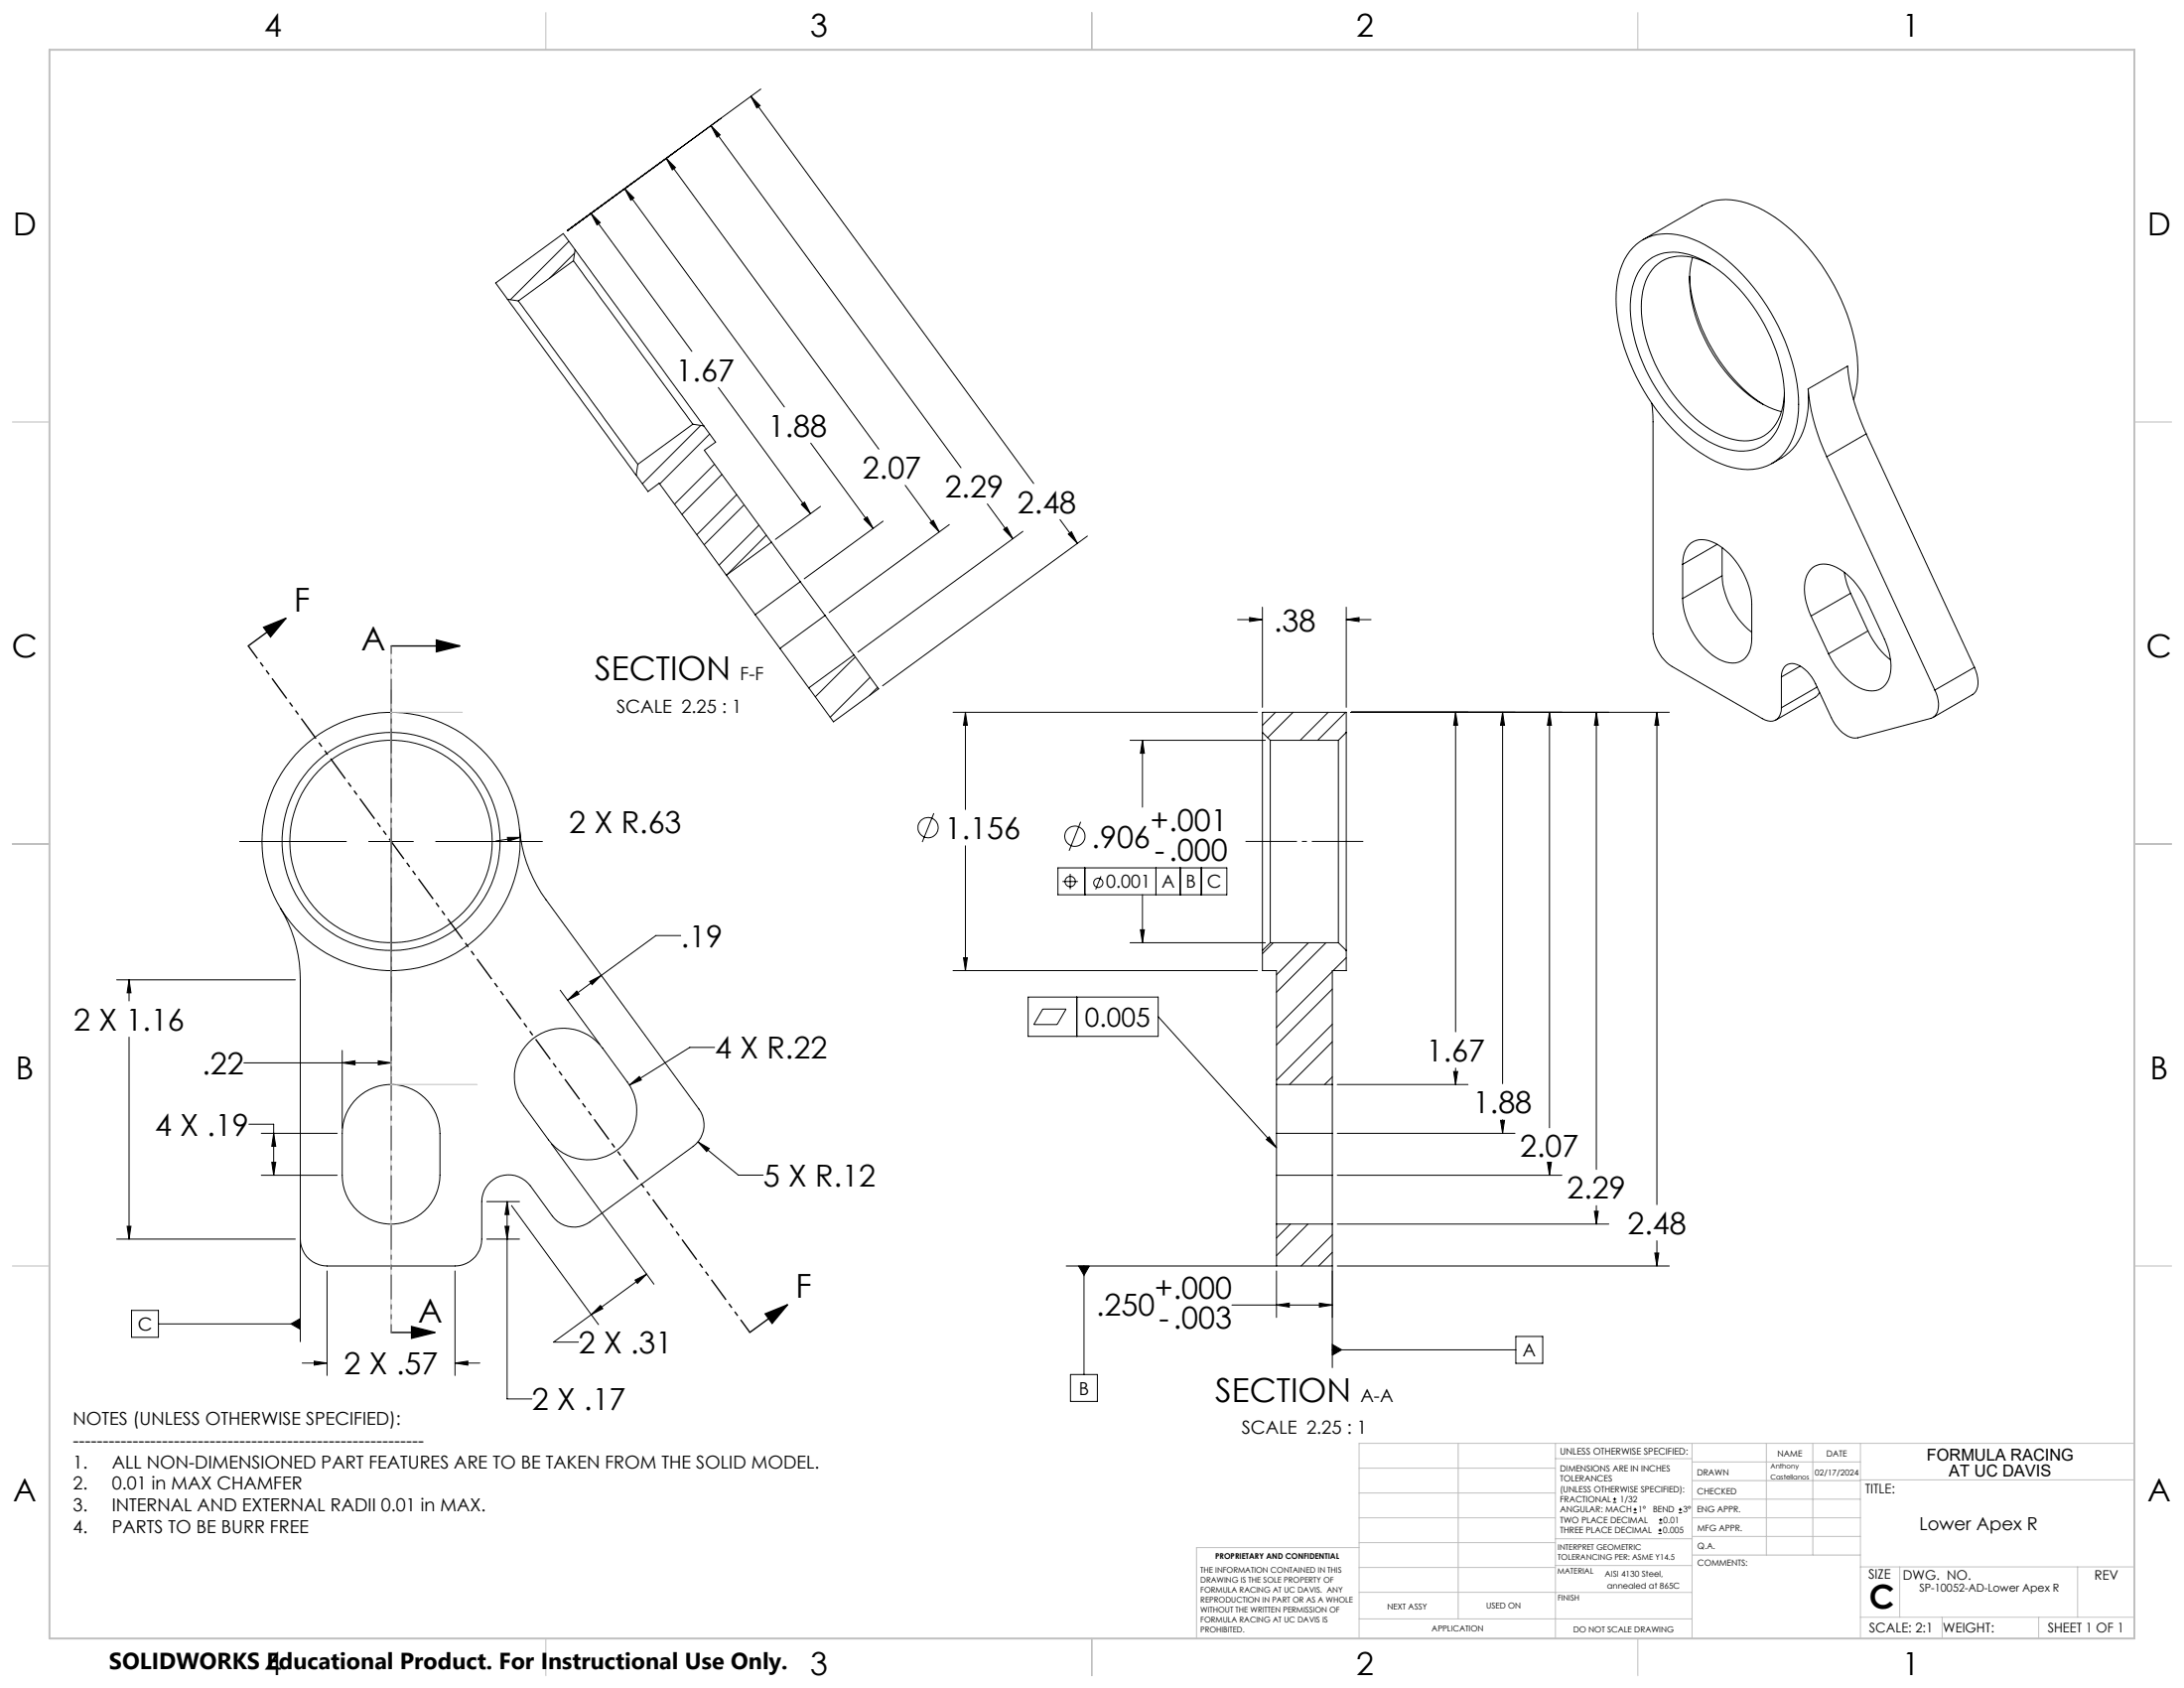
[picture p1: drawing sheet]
<svg xmlns="http://www.w3.org/2000/svg" width="559mm" height="432mm" viewBox="0 0 559 432" stroke-linecap="round" stroke-linejoin="round" font-family="sans-serif">
<g fill="none" stroke="#000" stroke-width=".25">
<path d="M173 38.6l-27.9 20.4M181.9 32.1l2.4 2.4-.9 .6zM181.9 32.1l64 87.6M192.1 24.7l2.4 2.3-.9 .6zM192.1 24.7l72.4 99M194.7 22.8l-49.6 36.2M151.2 54.6l2.4 2.3-.8 .6zM151.2 54.6l25.8 35.3M159.8 48.3l2.4 2.3-.8 .6zM159.8 48.3l40.9 55.8M162.4 46.4l-17.3 12.6M170.5 40.5l2.3 2.4-.8 .6z"/>
<path d="M170.5 40.5l54.4 74.4M129.9 76.6l32.9 45M129.9 76.6l2.7 .4M132.6 77l30.6 41.8M145.6 61.7l-15 15M146.7 66.7l30.6 41.8M146.7 66.7l-14.1 10.3M147 64.8l-6.4 6.4M147.1 63.9l33 45M147.1 63.9l-3-4.1-17.3 12.6 3.1 4.2M147.1 63.9l-.4 2.8M417.8 63.4a12.3 12.3 0 0 1 12.7-3.1 34.9 34.9 0 0 1 16.8 11.5 52.9 52.9 0 0 1 12.9 29.9 20.1 20.1 0 0 1-4.3 14.9 12.5 12.5 0 0 1-12.7 3 34.9 34.9 0 0 1-16.8-11.5 52.9 52.9 0 0 1-12.9-29.9 21 21 0 0 1 3.5-13.9z"/>
<path d="M420.3 61.3l15.2-8.7a14.4 14.4 0 0 1 12.9-.1 42.5 42.5 0 0 1 18.8 17 49.1 49.1 0 0 1 8.2 25.2l-.2 3.2-.9 4.3M421 67.2a10.8 10.8 0 0 1 10.9-2.1 31.8 31.8 0 0 1 15.4 11.6 44.4 44.4 0 0 1 9.2 23.1 16.9 16.9 0 0 1-3.5 12.5 10.9 10.9 0 0 1-11.9 2.4 32.9 32.9 0 0 1-15.3-12.2 42.4 42.4 0 0 1-8.7-24.7 15.7 15.7 0 0 1 3.9-10.6zM432.3 70.7a44 44 0 0 0 19 32.8M433 65.9a27.4 27.4 0 0 0 1.4 16.7 41.2 41.2 0 0 0 15.5 20.2l2.6 1.3 3.3 1.2M437.6 67.6a12.6 12.6 0 0 0-12.5-.7 12.4 12.4 0 0 0-5.1 10.2 38.2 38.2 0 0 0 8 23.7 30.1 30.1 0 0 0 14.7 11.4 9.8 9.8 0 0 0 13.2-7.1l.5-2.5 .2-2.1M183.8 99.1l23.6 32.3M462.6 99.5a21.9 21.9 0 0 1-3.1 14.4 14.7 14.7 0 0 1-6.1 4.7M462.6 99.5a51 51 0 0 0 4.8 17.3M462.6 99.5l10.1-5.8a50.6 50.6 0 0 0 4.8 17.3M163.2 118.8l-.4 2.8M177.3 108.5l2.8 .4M177.3 108.5l-14.1 10.3"/>
<path d="M179.3 108.8l-14.9 15M180.1 108.9l3 4.2-2.9 2.1 17.2 23.5M181.6 111l-12.8 12.8M182.8 118.7l-10.2 10.3M207.4 113.3l16 21.9M422.6 103.2l.3 4.7v54.2a10.8 10.8 0 0 0 4.9 8.4l23.1 13.3a2.97 2.97 0 0 0 3.4 .4 2.97 2.97 0 0 0 1.5-3.2M467.4 116.8l27.7 59.7M477.5 111l-10.1 5.8M477.5 111l27.7 59.7M162.8 121.6l3 4.1 2.9-2.1 17.1 23.5M184.7 121.4l-10.2 10.2M188.5 126.5l-10.2 10.3"/>
<path d="M190.4 129.2l-10.2 10.1M194.2 134.3l-10.2 10.3M196.1 136.9l-10.2 10.2M197.4 138.7l7.4 10.1M197.4 138.7l-11.6 8.4M205 129l.8-.6 1.6 3zM209.9 129.5l-11.5 8.5M221.1 132.8l.8-.6 1.5 3zM226 133.3l-20.2 14.8M231.6 124.1l8.7 12M238 133.7l.8-.6 1.5 3zM242.9 134.2l-30.8 22.5"/>
<path d="M252.6 128.9l6.6 8.9M256.8 135.4l.8-.6 1.6 3zM261.7 135.9l-42.2 30.9M271.2 132.9l4.5 6.1M273.3 136.6l.8-.6 1.6 3zM278.2 137.1l-52.4 38.3M439.4 139.2l-8.9 5.2M185.8 147.1l7.4 10.1M193.2 157.2l6.4 8.7M204.8 148.8l-11.6 8.4M204.8 148.8l6.3 8.6M211.1 157.4l7.4 10.1"/>
<path d="M211.1 157.4l-11.5 8.5M316.7 158.5h6.3M319.7 158l3.3 .5-3.3 .5zM323 155.3v25.6M344.5 158.5l3.2-.5v1zM344.5 155.3v25.6M344.5 158.5h6.3M430.5 144.4a5.8 5.8 0 0 1 3.5-6.1 7.7 7.7 0 0 1 6.7 1.8 19.7 19.7 0 0 1 7.5 14.5v8.7a5.8 5.8 0 0 1-3.4 6.1 9.2 9.2 0 0 1-8.5-3.4 19.8 19.8 0 0 1-5.8-12.9M430.5 144.4v8.7M440.6 147.3a19.9 19.9 0 0 0 7.6 14.4M440.6 147.3l-10.1 5.8M440.6 140.1v7.2"/>
<path d="M463.4 157.6a13.6 13.6 0 0 1-1.1-10.5 4.9 4.9 0 0 1 6.7-2.4 17.5 17.5 0 0 1 8.7 9.1l4.4 9.6a13.6 13.6 0 0 1 1.1 10.5 4.8 4.8 0 0 1-6.7 2.4 17.5 17.5 0 0 1-8.6-9M463.4 157.6l4.5 9.7M471.9 146.4l.7 3.1 .9 2.3M473.5 151.8l-10.1 5.8M473.5 151.8l4.4 9.6M100 176.5v27.3M199.6 165.9l7.3 10.1M218.5 167.5l6.3 8.7-11.5 8.4-6.4-8.6M218.5 167.5l-11.6 8.5M218.8 168.1l-10.2 10.2M222.6 173.2l-10.2 10.3M224.5 175.8l-2 2.1"/>
<path d="M455.8 173.2a2.93 2.93 0 0 1 1.3-3.1 2.93 2.93 0 0 1 3.3 .2l2.1 1.5 1.1 1.5 5 10.3a7.9 7.9 0 0 0 6.1 5.2l19.3-5a3.3 3.3 0 0 0 2-3.8l-.3-1.7-.6-1.8M455.8 173.2v7.8M460.6 170.4l-4.8 2.8M464.9 175.8l-9.1 5.2M465.5 177.1l-1 1.3-10.1 5.8M477.9 161.4a19.8 19.8 0 0 0 5.8 7.4M477.9 161.4l-10 5.9M505.2 170.7a6.8 6.8 0 0 1 .3 6.2l-.8 .8-10.1 5.8M505.2 170.7l-10.1 5.8M243.8 182.2h77.9M247 182.2l.5 3.3h-1zM247 182.2v24.9"/>
<path d="M289.1 189.4h34.6M292.3 189.4l.5 3.3h-1zM292.3 189.4v17.1M323 187.4v55.7M323 187.4v-5.2h21.5v5.2M323 187.4l2 2M325 189.4v51.8M325 189.4h17.4M326.4 182.2l-3.4 3.4M330.8 182.2l-6.5 6.5M339.8 182.2l-7.1 7.2M342.4 189.4v51.8"/>
<path d="M344.3 182.2l-7.2 7.2M344.5 187.4v55.7M344.5 187.4l-2.1 2M345.7 182.2h81.4M372.4 182.2l.6 3.3h-1.1zM372.4 182.2v81.7M384.5 182.2l.5 3.3h-1.1zM384.5 182.2v95M396.5 182.2l.4 3.3h-1zM396.5 182.2v106.3M408.4 182.2l.5 3.3h-.9zM408.4 182.2v117"/>
<path d="M423.9 182.2l.5 3.3h-1zM423.9 182.2v126M61.3 215.3h27.3M94.3 215.3h11.5M100 209.6v65.5M111.5 215.3h27.3M129.8 214.2h3.4l-3.2 1zM133 212.3a35.1 35.1 0 0 0 6.7 17.9l39.1 53.5a6.8 6.8 0 0 1-1.5 9.6l-26.4 19.3a6.9 6.9 0 0 1-9.6-1.5l-5.6-7.8a6.9 6.9 0 0 0-7.7-2.5 6.9 6.9 0 0 0-4.7 6.6v9.6a6.8 6.8 0 0 1-6.9 6.8h-32.7a6.9 6.9 0 0 1-6.9-6.8M133.2 214.2l-6.3 .9M238.9 208l-2.9 7.4M247 216.4v31.9M276.5 210.2l-3 7.4"/>
<path d="M71.7 232.3a35.3 35.3 0 0 1 5.1 18.3v92.6M174.2 239.3h-6.4l-14 10.2M270.7 222h43.2v6.9h-43.2zM271.9 225.5h3.9M273.8 223.5v4M277.6 222v6.9M281.7 224.2l-1.3 3.3M291.8 237.8h1l-.5 3.4zM292.3 228.9v12.3M295.8 222v6.9M302 222v6.9M307.4 222v6.9"/>
<path d="M29.8 250.6h45.8M33 250.6l.5 3.4h-1zM33 250.6v5.4M143.3 253.3l10.2 13.8M145.2 255.9l2.4-2.4 .6 .8zM150.9 251.1l2.9-1.6-2.3 2.4zM153.8 249.5l-8.6 6.4M243.8 248.3h77.9M246.5 245h1l-.5 3.3zM263.1 255.1h33.2v10h-33.2zM266.8 258.1h6l-2.3 4h-6zM275.5 255.1v10"/>
<path d="M289.1 241.2h34.6M323 243.1v5.2h3.6v29.1M325 241.2l-2 1.9M325 241.2h17.4M325.8 241.2l-2.8 2.7M334.8 241.2l-8.2 8.1M339.3 241.2l-12.7 12.6M340.9 248.5l-14.3 14.3M340.9 253l-14.3 14.3M342.4 241.2l2.1 1.9M344.5 243.1v5.2h-3.6v29.1M344.5 245l-3.4 3.3"/>
<path d="M33 265.3v51.7M62.4 271.9h37.6M87.6 271.9l3.2-.5v1zM87.6 268.7v19.9M96.8 271.4l3.2 .5-3.2 .5zM135.3 266.7a12.5 12.5 0 0 1 18.9 1.4l6.3 8.7a12.5 12.5 0 0 1-2.7 17.5 12.5 12.5 0 0 1-17.5-2.7l-6.3-8.7a12.4 12.4 0 0 1 1.3-16.2zM161 277.6l2.6-2.2 .5 .9zM182.8 267.9h-6.3l-15.5 9.7M296.3 260.1l30.3 33.5M326.6 277.4v12.5M326.6 277.4h14.3M340.9 277.4v12.5"/>
<path d="M340.9 262l-14.3 14.3M340.9 275.5l-2 1.9M340.9 266.5l-10.9 10.9M342.2 277.4h33.4M371.9 274.1h1.1l-.6 3.3zM372.4 273.2v4.2M63.7 287.6h6.3v13M66.9 289.9h19.4M69.5 297.3h1.1l-.6 3.3zM70 289.9l.6 3.3h-1.1zM91.4 280.8a12.5 12.5 0 0 1 13.6-2.4 12.5 12.5 0 0 1 7.6 11.5v10.7a12.5 12.5 0 0 1-12.5 12.5 12.5 12.5 0 0 1-12.5-12.5v-10.7a12.3 12.3 0 0 1 3.8-9.1zM141.1 292.6l26.2 35.9"/>
<path d="M178.6 292.1l2.9 1.7-.7 .8zM178.6 292.1l10.3 8.5h6.4M324 291.5l.7-.7 1.9 2.8zM326.6 289.9v10.7M326.6 289.9h14.3M340.9 289.9v10.7M342.2 289.9h45.4M383.9 286.6h1.1l-.5 3.3zM384.5 286.5v3.4M395.9 297.3h1l-.4 3.3zM396.5 297.7v2.9M29.8 317h45.8"/>
<path d="M32.5 313.7h1l-.5 3.3zM66.9 300.6h19.4M124.5 317h8.4M124.5 307.4h8.4M129.2 313.7h1l-.4 3.3zM129.8 307.4l.4 3.3h-1zM129.8 307.4v50.5h6.3M130.9 308.4l22.2 30.4M326.6 300.6v12.5M326.6 313.1v10.7M326.6 313.1h14.3M326.6 300.6h14.3"/>
<path d="M330.2 313.1l-3.6 3.6M334.6 313.1l-8 8.1M340.9 300.6v12.5M340.9 313.1v36.7M340.9 315.9l-8 8M342.2 313.1h69.4M342.2 300.6h57.4M408 309.8h.9l-.5 3.3zM408.4 308.4v4.7M423.9 317.4v6.4M33.7 335.2h6.8v6.9h-6.8zM40.5 338.7h36.3"/>
<path d="M74.4 338.7l2.4-1.4v2.7zM83.7 325.1v26.8M116.4 325.1v26.8M153.6 333.9l.6 .9-2.9 1.5zM162.5 327.4l3-1.5-2.4 2.4zM165.5 325.9l-23.9 17.4h6.4M272.8 323.8h68.1M276 323.8h2.7l-1.3 2.4zM277.4 323.8v27.8M315.2 333.8h25.7M326.6 333.8l3.3-.5v1.1zM326.6 325.1v11.9"/>
<path d="M337.6 333.3l3.3 .5-3.3 .6zM340.9 320.4l-3.5 3.5M342.2 323.8h84.9M423.4 320.5h1l-.5 3.3zM77.3 348.7h6.4M80.4 348.2l3.3 .5-3.3 .5zM116.4 348.7l3.3-.5v1zM116.4 348.7h6.4M273.9 351.6h6.9v6.9h-6.9zM340.9 343.9l2.4 1.4-2.4 1.4zM340.9 345.3h46.9M387.8 341.9h6.9v6.9h-6.9z"/>
<path d="M412.7 384.3h.9M412.7 383.5h.9M413.1 383.1v.8M418 387h.8M418 386.2h.8M418.4 385.7v.9M424.3 392.3h.9M424.3 391.4h.9M424.5 389.6h.8M424.5 388.8h.8M424.7 391v.9M424.9 388.4v.8"/>
<path d="M429.5 387h.9M429.5 386.2h.9M429.9 385.7v.9"/>
<circle cx="100" cy="215.3" r="33"/>
<circle cx="100.1" cy="215.2" r="25.9"/>
<circle cx="100.1" cy="215.3" r="27.9"/>
<circle cx="237.5" cy="211.7" r="2.59"/>
<circle cx="275" cy="213.9" r="2.59"/>
<circle cx="273.8" cy="225.5" r="1.32"/>
<circle cx="281" cy="225.8" r="1.17"/>
</g>
<path d="M73.2 158.2l-9.7 7M67.5 160.5l5.7-2.3-4 4.7zM100 165.2h17.7M111.7 163.7l6 1.5-6 1.5zM105.3 339.3l6 1.6-6 1.4zM195.8 336.1l5.7-2.3-3.9 4.7zM201.5 333.8l-9.7 7.1M100 340.9h11.3" fill="none" stroke="#000" stroke-width=".35"/>
<path d="M348.8 215.2h-30.1" fill="none" stroke="#000" stroke-width=".25" stroke-dasharray="15.2 1.3 1.3 1.3" stroke-dashoffset="2.1" stroke-linecap="butt"/>
<path d="M100.1 165.2v175.6" fill="none" stroke="#000" stroke-width=".35" stroke-dasharray="6.3 1.3 1.3 1.3 1.3 1.3" stroke-dashoffset="4.3" stroke-linecap="butt"/>
<path d="M63.5 165.2l128.4 175.6" fill="none" stroke="#000" stroke-width=".35" stroke-dasharray="6.3 1.3 1.3 1.3 1.3 1.3" stroke-dashoffset="2.4" stroke-linecap="butt"/>
<g fill="none" stroke="#c0c0c0" stroke-width=".25">
<path d="M139.7 3.2v9.5M279.4 3.2v9.5M419.1 3.2v9.5M3.1 107.9h9.6M546.1 107.9h9.5M100 165.2v175.7M100 182.2h18.3M3.1 215.9h9.6M546.1 215.9h9.5M100 277.4h22.1M3.1 323.8h9.6M546.1 323.8h9.5"/>
<path d="M347.7 375.6h50.3M373.1 369.2v44.9M398 369.2v49.9M398 373.1h34.9M432.9 369.2v49.9M432.9 378.7h43.1M432.9 374h43.1M451.9 369.2v28.6M463.8 369.2v28.6M476 369.2v49.9M476 378.6h70.1M546.1 369.2h-198.4v49.9"/>
<path d="M347.7 394.6h50.3M347.7 388.3h50.3M347.7 381.9h50.3M347.7 395.9h-41.6v23.2M398 393.6h35M432.9 383.5h43.1M432.9 388.3h43.1M432.9 393h43.1M433 397.8h43M139.7 419.1v9.6M279.4 419.1v9.6M347.7 414.1h85.2"/>
<path d="M347.7 401h50.3M347.7 407.3h50.3M398 407.4h34.9M398 400.5h35M419.1 419.1v9.6M476 413.7h70.1M476 400.8h70.1M486.1 400.8v12.9M496.9 413.7v5.4M521.6 413.7v5.4M531.6 400.8v12.9"/>
</g>
<path d="M12.7 12.7h533.4v406.4h-533.4z" fill="none" stroke="#c0c0c0" stroke-width=".5"/>
<g fill="#000">
<path d="M324 291.5l.7-.7 1.9 2.8z"/>
<path d="M67.5 160.5l5.7-2.3-4 4.7zM195.8 336.1l5.7-2.3-3.9 4.7z"/>
<path d="M111.7 163.7l6 1.5-6 1.5zM105.3 339.3l6 1.6-6 1.4z"/>
<path d="M129.8 214.2l.2 1 3.2-1zM69.5 297.3h1.1l-.6 3.3zM70 289.9l.6 3.3h-1.1zM80.4 348.2l3.3 .5-3.3 .5zM116.4 348.7l3.3-.5v1zM129.2 313.7h1l-.4 3.3zM129.8 307.4l.4 3.3h-1zM96.8 271.4l3.2 .5-3.2 .5zM87.6 271.9l3.2-.5v1zM33 250.6l.5 3.4h-1zM32.5 313.7h1l-.5 3.3zM161 277.6l3.1-1.3-.5-.9zM145.2 255.9l2.4-2.4 .6 .8zM150.9 251.1l2.9-1.6-2.3 2.4zM162.5 327.4l3-1.5-2.4 2.4zM153.6 333.9l.6 .9-2.9 1.5zM178.6 292.1l2.2 2.5 .7-.8zM319.7 158l3.3 .5-3.3 .5zM344.5 158.5l3.2-.5v1zM423.4 320.5h1l-.5 3.3zM423.9 182.2l.5 3.3h-1zM408.4 182.2l.5 3.3h-.9zM408 309.8h.9l-.5 3.3zM372.4 182.2l.6 3.3h-1.1zM371.9 274.1h1.1l-.6 3.3zM396.5 182.2l.4 3.3h-1zM395.9 297.3h1l-.4 3.3zM337.6 333.3l3.3 .5-3.3 .6zM326.6 333.8l3.3-.5v1.1zM384.5 182.2l.5 3.3h-1.1zM383.9 286.6h1.1l-.5 3.3zM247 182.2l.5 3.3h-1zM246.5 245h1l-.5 3.3zM292.3 189.4l.5 3.3h-1zM291.8 237.8h1l-.5 3.4zM151.2 54.6l2.4 2.3-.8 .6zM205 129l.8-.6 1.6 3zM159.8 48.3l2.4 2.3-.8 .6zM221.1 132.8l.8-.6 1.5 3zM170.5 40.5l2.3 2.4-.8 .6zM238 133.7l.8-.6 1.5 3zM181.9 32.1l2.4 2.4-.9 .6zM256.8 135.4l.8-.6 1.6 3zM192.1 24.7l2.4 2.3-.9 .6zM273.3 136.6l.8-.6 1.6 3z"/>
<path d="M74.4 338.7l2.4 1.3v-2.7zM340.9 343.9l2.4 1.4-2.4 1.4zM276 323.8l1.4 2.4 1.3-2.4z"/>
</g>
<g font-size="8.5">
<text x="75.2" y="156.4">F</text>
<text x="92.4" y="166.5">A</text>
<text x="152.2" y="174.1">SECTION</text>
<text x="203.6" y="332">F</text>
<text x="107" y="338.3">A</text>
<text x="311" y="358.6">SECTION</text>
<text x="478.3" y="411.4">C</text>
</g>
<g font-size="8.1">
<text x="67.6" y="9.3">4</text>
<text x="207.3" y="9.3">3</text>
<text x="347" y="9.3">2</text>
<text x="486.7" y="9.3">1</text>
<text x="3.3" y="60.1">D</text>
<text x="549.4" y="60.1">D</text>
<text x="3" y="168">C</text>
<text x="549.1" y="168">C</text>
<text x="4" y="276">B</text>
<text x="550.1" y="276">B</text>
<text x="3.3" y="383.9">A</text>
<text x="549.4" y="383.9">A</text>
<text x="67.6" y="428.4">4</text>
<text x="207.3" y="428.4">3</text>
<text x="347" y="428.4">2</text>
<text x="486.7" y="428.4">1</text>
</g>
<g font-size="7.8">
<text x="172.9" y="97.4">1.67</text>
<text x="196.6" y="111.7">1.88</text>
<text x="220.7" y="122.4">2.07</text>
<text x="241.7" y="127.2">2.29</text>
<text x="260.3" y="131.2">2.48</text>
<text x="325.9" y="161.4">.38</text>
<text x="145.6" y="213.2">2 X R.63</text>
<text x="241.7" y="214.6">1.156</text>
<text x="294.4" y="212.5">+.001</text>
<text x="279.3" y="216.8">.906</text>
<text x="295.4" y="220.3">-.000</text>
<text x="174.2" y="242.2">.19</text>
<text x="18.9" y="263.6">2 X 1.16</text>
<text x="51.7" y="274.8">.22</text>
<text x="182.9" y="270.8">4 X R.22</text>
<text x="364.9" y="271.5">1.67</text>
<text x="376.9" y="284.7">1.88</text>
<text x="39.6" y="290.5">4 X .19</text>
<text x="388.9" y="296">2.07</text>
<text x="195.3" y="303.5">5 X R.12</text>
<text x="400.9" y="306.7">2.29</text>
<text x="416.4" y="315.7">2.48</text>
<text x="295.5" y="332.1">+.000</text>
<text x="280.4" y="336.4">.250</text>
<text x="296.5" y="339.9">-.003</text>
<text x="148" y="346.2">2 X .31</text>
<text x="88" y="351.6">2 X .57</text>
<text x="136.1" y="360.8">2 X .17</text>
</g>
<text font-size="6.7" x="277.6" y="262.6">0.005</text>
<text font-size="5.9" x="27.9" y="427">SOLIDWORKS Educational Product. For Instructional Use Only.</text>
<g font-size="4.7">
<text x="189.3" y="174">F-F</text>
<text x="157.8" y="182.3">SCALE 2.25 : 1</text>
<text x="348.1" y="358.6">A-A</text>
<text x="317.7" y="366.8">SCALE 2.25 : 1</text>
</g>
<g font-size="4.6">
<text x="283" y="227.2">0.001</text>
<text x="297.2" y="227.2">A</text>
<text x="303.4" y="227.2">B</text>
<text x="308.8" y="227.2">C</text>
<text x="35.2" y="340.4">C</text>
<text x="389.6" y="347">A</text>
<text x="276" y="356.8">B</text>
<text x="18.6" y="364.4">NOTES (UNLESS OTHERWISE SPECIFIED):</text>
<text x="18.6" y="370">-----------------------------------------------------------</text>
<text x="18.6" y="375.5">1.</text>
<text x="28.7" y="375.5">ALL NON-DIMENSIONED PART FEATURES ARE TO BE TAKEN FROM THE SOLID MODEL.</text>
<text x="18.6" y="381.1">2.</text>
<text x="28.7" y="381.1">0.01 in MAX CHAMFER</text>
<text x="18.6" y="386.7">3.</text>
<text x="28.7" y="386.7">INTERNAL AND EXTERNAL RADII 0.01 in MAX.</text>
<text x="18.6" y="392.3">4.</text>
<text x="28.7" y="392.3">PARTS TO BE BURR FREE</text>
<text x="491.1" y="391.5">Lower Apex R</text>
</g>
<g font-size="4.2">
<text x="493" y="373.5">FORMULA RACING</text>
<text x="498.7" y="377.8">AT UC DAVIS</text>
</g>
<g font-size="3.4">
<text x="477.2" y="381.9">TITLE:</text>
<text x="478.1" y="404">SIZE</text>
<text x="486.9" y="404">DWG. NO.</text>
<text x="535.9" y="404.1">REV</text>
<text x="478.2" y="417.6">SCALE: 2:1</text>
<text x="497.1" y="417.7">WEIGHT:</text>
<text x="523.9" y="417.6">SHEET 1 OF 1</text>
</g>
<text font-size="2.8" x="491.1" y="407.2">SP-10052-AD-Lower Apex R</text>
<text font-size="2.4" x="399.2" y="372.1">UNLESS OTHERWISE SPECIFIED:</text>
<g font-size="2.2">
<text x="399.2" y="376.4">DIMENSIONS ARE IN INCHES</text>
<text x="434.2" y="377.3">DRAWN</text>
<text x="454.8" y="372.5">NAME</text>
<text x="467.3" y="372.6">DATE</text>
<text x="399.2" y="379">TOLERANCES</text>
<text x="399.2" y="381.7">(UNLESS OTHERWISE SPECIFIED):</text>
<text x="434.3" y="382.2">CHECKED</text>
<text x="399.2" y="389.6">TWO PLACE DECIMAL</text>
<text x="399.2" y="384.3">FRACTIONAL</text>
<text x="399.2" y="387">ANGULAR: MACH</text>
<text x="414.5" y="384.3">1/32</text>
<text x="419.1" y="387">1°</text>
<text x="422.9" y="387">BEND</text>
<text x="425.6" y="389.6">0.01</text>
<text x="430.6" y="387">3°</text>
<text x="434.2" y="386.9">ENG APPR.</text>
<text x="399.2" y="392.3">THREE PLACE DECIMAL</text>
<text x="425.5" y="392.3">0.005</text>
<text x="434.3" y="391.6">MFG APPR.</text>
<text x="434.3" y="396.3">Q.A.</text>
<text x="434.3" y="400.5">COMMENTS:</text>
</g>
<g font-size="2.1">
<text x="464.4" y="377.4">02/17/2024</text>
<text x="410.6" y="403.3">AISI 4130 Steel,</text>
<text x="411.2" y="406.4">annealed at 865C</text>
<text x="354.9" y="411.6">NEXT ASSY</text>
<text x="380.3" y="411.6">USED ON</text>
<text x="366.3" y="417.4">APPLICATION</text>
<text x="402.5" y="417.5">DO NOT SCALE DRAWING</text>
</g>
<g font-size="2">
<text x="310.9" y="398.8">PROPRIETARY AND CONFIDENTIAL</text>
<text x="398.6" y="396.5">INTERPRET GEOMETRIC</text>
<text x="398.6" y="399">TOLERANCING PER: ASME Y14.5</text>
<text x="307.2" y="402.4">THE INFORMATION CONTAINED IN THIS</text>
<text x="307.2" y="404.9">DRAWING IS THE SOLE PROPERTY OF</text>
<text x="307.2" y="407.5">FORMULA RACING AT UC DAVIS. ANY</text>
<text x="398.5" y="402.6">MATERIAL</text>
<text x="307.2" y="410">REPRODUCTION IN PART OR AS A WHOLE</text>
<text x="307.2" y="412.5">WITHOUT THE WRITTEN PERMISSION OF</text>
<text x="398.5" y="409.4">FINISH</text>
<text x="307.2" y="415">FORMULA RACING AT UC DAVIS IS</text>
<text x="307.2" y="417.6">PROHIBITED.</text>
</g>
<g font-size="1.8">
<text x="453" y="375.7">Anthony</text>
<text x="453" y="378.4">Castellanos</text>
</g>
</svg>
